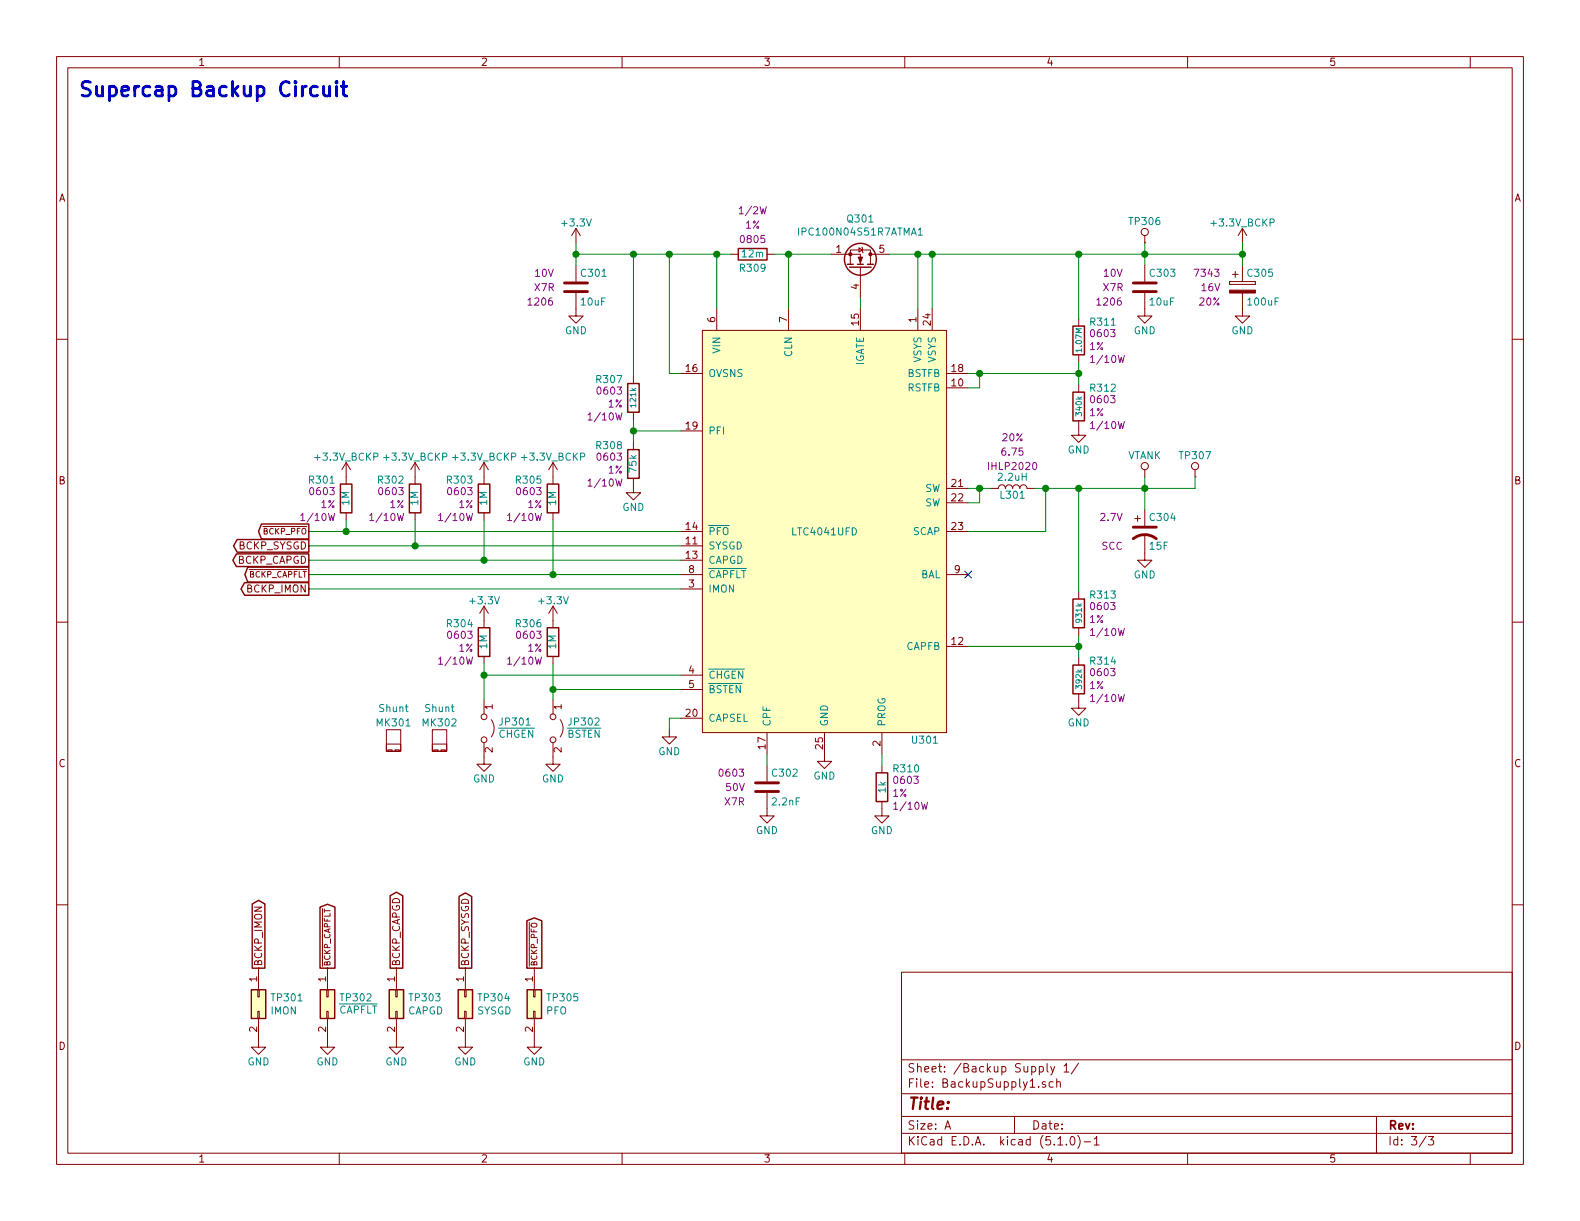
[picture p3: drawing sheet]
<svg xmlns="http://www.w3.org/2000/svg" width="279mm" height="216mm" viewBox="0 0 279 216" stroke-linecap="round" stroke-linejoin="round" font-family="sans-serif">
<g fill="none" stroke="#840000" stroke-width=".18">
<path d="M10 10h259.4v195.9h-259.4zM12 12h255.4v191.9h-255.4zM60 10v2M110 10v2M160 10v2M210 10v2M260 10v2M10 60h2M101.9 51.8v4.1h1.2l-1.2 1.3-1.3-1.3h1.3M101.9 40.4l-.8 1.3M101.9 40.4v2.5M101.9 47v2.8"/>
<path d="M101.9 40.4l.7 1.3M124.2 58.4h43.2v71.1h-43.2zM126.7 54.6v3.8M129.3 45h1.3M135.6 45h1.3M139.4 54.6v3.8M147.1 45h5v1.7M151.9 43.8l.6 .4-.6 .4zM152.1 47.2v5.4M152.1 54.6v3.8M152.4 43.7l.1 .1v.8l.2 .1M153.9 45v-.8h-3.5v2.5"/>
<path d="M153.9 45h3.3M153.9 45v1.7M162.3 54.6v3.8M164.8 54.6v3.8M190.8 56.4v1.3M202.4 51.8v4.1h1.3l-1.3 1.3-1.2-1.3h1.2M202.4 42.9h.1M202.4 41.7v1.2M202.4 47v2.8M217.4 49.8v.5zM217.4 50.3h4.6zM217.4 49.8h4.6z"/>
<path d="M217.9 48.5h1M218.4 48v1M219.7 51.8v4.1h1.3l-1.3 1.3-1.3-1.3h1.3M219.7 40.4l-.8 1.3M219.7 40.4v2.5M219.7 47v2.8M219.7 40.4l.8 1.3M222 49.8v.5zM267.4 60h2M112 66.5v1.3M112 72.9v1.3M112 78.2v1.3"/>
<path d="M120.4 66h3.8M120.4 76.2h3.8M167.4 68.6h3.8M167.4 66h3.8M190.8 74.4v2.6h1.2l-1.2 1.2-1.3-1.2h1.3M190.8 62.7v1.3M190.8 68.1v1.2M61.2 81.8v3.8M61.2 90.7v1.2M61.2 81.8l-.7 1.3M61.2 81.8l.8 1.3M73.4 81.8v3.8"/>
<path d="M73.4 90.7v1.2M73.4 81.8l-.8 1.3M73.4 81.8l.8 1.3M85.6 81.8v3.8M85.6 90.7v1.2M85.6 81.8l-.8 1.3M85.6 81.8l.8 1.3M97.8 81.8v3.8M97.8 90.7v1.2M97.8 81.8l-.8 1.3M97.8 81.8l.8 1.3M112 84.6v2.5h-1.3l1.3 1.3 1.3-1.3h-1.3"/>
<path d="M120.4 96.5h3.8M120.4 99.1h3.8M120.4 94h3.8M167.4 94h3.8M167.4 86.4h3.8M167.4 88.9h3.8M175.3 86.4h1.2a.63 .63 0 0 1 .7-.7 .63 .63 0 0 1 .6 .7 .63 .63 0 0 1 .6-.7 .63 .63 0 0 1 .7 .7 .63 .63 0 0 1 .6-.7 .63 .63 0 0 1 .6 .7 .63 .63 0 0 1 .7-.7 .63 .63 0 0 1 .6 .7h1.3M200.7 91.7h1M201.2 91.2v1M202.4 94.5v4.6h1.3l-1.3 1.2-1.2-1.2h1.2M202.4 83.1v1.2M202.4 90.2v2.8"/>
<path d="M211.3 84.3h.1M211.3 83.1v1.2M10 110h2M85.6 107.2v3.8M85.6 116.1v1.2M85.6 107.2l-.8 1.3M85.6 107.2l.8 1.3M97.8 107.2v3.8M97.8 116.1v1.2M97.8 107.2l-.8 1.3M97.8 107.2l.8 1.3M120.4 104.1h3.8"/>
<path d="M120.4 119.4h3.8M120.4 101.6h3.8M167.4 114.3h3.8M167.4 101.6h3.8M190.8 104.6v1.3M190.8 111v1.3M190.8 116.3v1.3M267.4 110h2M68.3 131.6h2.6v1.2h-2.6zM68.3 129h2.6v3.8h-2.6zM68.6 132.6h.7v.2h-.7zM69.8 132.6h.8v.2h-.8z"/>
<path d="M76.5 131.6h2.5v1.2h-2.5zM76.5 129h2.5v3.8h-2.5zM76.7 132.6h.8v.2h-.8zM78 132.6h.7v.2h-.7zM85.6 131.3v3.8h1.3l-1.3 1.3-1.3-1.3h1.3M85.6 123.7v2.5M86.9 127.3a2.53 2.53 0 0 1 0 3M97.8 131.3v3.8h1.3l-1.3 1.3-1.3-1.3h1.3M97.8 123.7v2.5M99.1 127.3a2.53 2.53 0 0 1 0 3M118.4 129v1.3h1.2l-1.2 1.3-1.3-1.3h1.3M120.4 127h3.8"/>
<path d="M120.4 121.9h3.8M135.6 129.5v3.9M135.6 135.4v2.8M145.8 129.5v5.1h1.3l-1.3 1.3-1.3-1.3h1.3M156 129.5v3.9M156 135.4v1.3M190.8 122.7v2.5h1.2l-1.2 1.3-1.3-1.3h1.3M10 160h2M135.6 140.2v4.1h1.3l-1.3 1.2-1.2-1.2h1.2M156 141.7v2.6h1.2l-1.2 1.2-1.3-1.2h1.3M267.4 160h2M45.6 175h.2v1.3h-.2z"/>
<path d="M45.6 178.8h.2v1.3h-.2zM45.7 171.2v3.8M57.8 175h.2v1.3h-.2zM57.8 178.8h.2v1.3h-.2zM57.9 171.2v3.8M70 175h.2v1.3h-.2zM70 178.8h.2v1.3h-.2zM70.1 171.2v3.8M82.2 175h.2v1.3h-.2zM82.2 178.8h.2v1.3h-.2zM82.3 171.2v3.8M94.4 175h.2v1.3h-.2z"/>
<path d="M94.4 178.8h.2v1.3h-.2zM94.5 171.2v3.8M159.4 171.9h108v32h-108zM45.7 180.1v5.1h1.3l-1.3 1.2-1.3-1.2h1.3M57.9 180.1v5.1h1.3l-1.3 1.2-1.3-1.2h1.3M70.1 180.1v5.1h1.3l-1.3 1.2-1.3-1.2h1.3M82.3 180.1v5.1h1.3l-1.3 1.2-1.3-1.2h1.3M94.5 180.1v5.1h1.3l-1.3 1.2-1.3-1.2h1.3M159.4 197.4h108M159.4 193.4h108M159.4 187.4h108M167.1 199.7l.5-1.5 .5 1.5"/>
<path d="M167.2 199.2h.8M179.4 197.4v3M184.9 191.3h-.4l-.2 .2 .1 .2 .5 .1v.4h-.6M185.2 188.1v1.3l.2 .2M185.8 188.6l.4 1M186.2 191.3h-.4l-.3 .2 .1 .6 .2 .2 .4-.1M186.5 188.6l-.5 1.3-.2 .2M186.9 191.4l.2-.1h.4v1M186.9 190.8v1.5M188.2 188.5l.4-.4v1.5M188.2 189.6h.8M190.7 188l-1.3 1.9"/>
<path d="M243.4 197.4v6.5M60 203.9v2M110 203.9v2M159.4 200.4h108M160 203.9v2M187.1 202.5h.8M188.6 202.3v.2M189.4 201.1l.3-.1a.94 .94 0 0 1 0 1.5 .82 .82 0 0 1-.3-1.4zM190.6 200.8a1.71 1.71 0 0 1 0 2.2M191.7 201.9h1.2M193.5 201.4l.4-.4v1.5M193.5 202.5h.9"/>
<path d="M210 203.9v2M252.2 200.9l-1.2 1.9M252.6 201h.9l-.5 .5 .4 .2v.6l-.2 .2-.6-.2M260 203.9v2"/>
<circle cx="202.4" cy="41" r=".63"/>
<circle cx="202.4" cy="82.4" r=".63"/>
<circle cx="211.3" cy="82.4" r=".63"/>
<circle cx="85.6" cy="130.8" r=".51"/>
<circle cx="85.6" cy="126.7" r=".51"/>
<circle cx="97.8" cy="126.7" r=".51"/>
<circle cx="97.8" cy="130.8" r=".51"/>
</g>
<path d="M57.2 15.3l.1 1.5a.66 .66 0 0 0 1-.1M58.3 15.3v1.7M59.5 14.4l-.1 .2 .1 .1 .1-.1-.1-.2v.3M59.5 15.3v1.7M60.4 15.3h.9M60.7 14.4v2.2l.1 .2 .5 .2" fill="none" stroke="#0000c2" stroke-width=".51"/>
<g fill="#ffffc2" stroke="#ffffc2" stroke-width=".18">
<path d="M124.2 58.4h43.2v71.1h-43.2z"/>
<path d="M44.4 175h2.6v5.1h-2.6z"/>
<path d="M56.6 175h2.6v5.1h-2.6z"/>
<path d="M68.8 175h2.6v5.1h-2.6z"/>
<path d="M81 175h2.6v5.1h-2.6z"/>
<path d="M93.2 175h2.6v5.1h-2.6z"/>
</g>
<g fill="none" stroke="#008400" stroke-width=".18">
<path d="M101.9 45h27.4M101.9 42.9v4.1M112 45v21.5M118.4 45v21h2M126.7 45v9.6M136.9 45h10.2M139.4 45v9.6M152.1 52.6v2M157.2 45h62.5M162.3 45v9.6M164.8 45v9.6M190.8 45v11.4"/>
<path d="M202.4 42.9v4.1M219.7 42.9v4.1M112 74.2v4M112 76.2h8.4M171.2 66h19.6M173.2 66v2.6h-2M190.8 64v4.1M54.6 94h65.8M54.6 96.5h65.8M54.6 99.1h65.8M61.2 91.9v2.1M73.4 91.9v4.6"/>
<path d="M85.6 91.9v7.2M97.8 91.9v9.7M171.2 86.4h4.1M173.2 86.4v2.5h-2M184.9 86.4v7.6h-13.7M190.8 86.4v18.2M202.4 84.3v5.9M211.3 84.3v2.1h-28.4M54.6 101.6h65.8M54.6 104.1h65.8M85.6 117.3v6.4M85.6 119.4h34.8"/>
<path d="M97.8 117.3v6.4M171.2 114.3h19.6M190.8 112.3v4M97.8 121.9h22.6M120.4 127h-2v2M135.6 133.4v2M156 133.4v2"/>
</g>
<g fill="#008400" stroke="#008400" stroke-width=".25">
<circle cx="173.2" cy="86.4" r=".51"/>
<circle cx="184.9" cy="86.4" r=".51"/>
<circle cx="190.8" cy="114.3" r=".51"/>
<circle cx="190.8" cy="86.4" r=".51"/>
<circle cx="190.8" cy="66" r=".51"/>
<circle cx="173.2" cy="66" r=".51"/>
<circle cx="162.3" cy="45" r=".51"/>
<circle cx="164.8" cy="45" r=".51"/>
<circle cx="190.8" cy="45" r=".51"/>
<circle cx="139.4" cy="45" r=".51"/>
<circle cx="126.7" cy="45" r=".51"/>
<circle cx="118.4" cy="45" r=".51"/>
<circle cx="112" cy="76.2" r=".51"/>
<circle cx="112" cy="45" r=".51"/>
<circle cx="101.9" cy="45" r=".51"/>
<circle cx="61.2" cy="94" r=".51"/>
<circle cx="73.4" cy="96.5" r=".51"/>
<circle cx="85.6" cy="99.1" r=".51"/>
<circle cx="97.8" cy="101.6" r=".51"/>
<circle cx="85.6" cy="119.4" r=".51"/>
<circle cx="97.8" cy="121.9" r=".51"/>
<circle cx="219.7" cy="45" r=".51"/>
<circle cx="202.4" cy="45" r=".51"/>
<circle cx="202.4" cy="86.4" r=".51"/>
</g>
<path d="M170.6 101l1.2 1.2M171.8 101l-1.2 1.2" fill="none" stroke="#000084" stroke-width=".18"/>
<path d="M99.8 51.6h4.1M99.8 50h4.1M200.4 51.6h4.1M200.4 50h4.1M200.4 95.3a3.3 3.3 0 0 1 4.1 0M200.4 93.2h4.1M133.6 140h4.1M133.6 138.4h4.1" fill="none" stroke="#840000" stroke-width=".51"/>
<g fill="none" stroke="#840000" stroke-width=".25">
<path d="M130.6 43.9h5v2.1h-5zM149.9 46.7h1M150.2 47.2h3.9M151.6 46.7h1.1M153.4 46.7h1M189.7 57.7h2.1v5h-2.1zM111 79.5h2v5.1h-2zM111 67.8h2v5.1h-2zM189.7 69.3h2.1v5.1h-2.1zM41.8 97.9h12.8v2.3h-12.8l-.6-1.1zM41.9 95.4h12.7v2.2h-12.7l-.6-1.1zM46.2 92.7h8.4v2.6h-8.4l-.5-1.3z"/>
<path d="M60.2 85.6h2v5.1h-2zM72.4 85.6h2v5.1h-2zM84.6 85.6h2v5.1h-2zM96.8 85.6h2v5.1h-2zM43.3 103h11.3v2.3h-11.3l-.7-1.2zM43.8 100.3h10.8v2.6h-10.8l-.5-1.3zM84.6 111h2v5.1h-2zM96.8 111h2v5.1h-2zM189.7 105.9h2.1v5.1h-2.1zM189.7 117.6h2.1v5.1h-2.1zM154.9 136.7h2.1v5h-2.1zM44.6 159.8l1.1-.6 1.1 .6v11.4h-2.2z"/>
<path d="M69 158.4l1.1-.6 1.1 .6v12.8h-2.2zM81.2 158.5l1.1-.6 1.1 .6v12.7h-2.2zM44.4 175h2.6v5.1h-2.6zM56.6 160.4l1.3-.5 1.3 .5v10.8h-2.6zM56.6 175h2.6v5.1h-2.6zM68.8 175h2.6v5.1h-2.6zM81 175h2.6v5.1h-2.6zM93.2 162.8l1.3-.5 1.3 .5v8.4h-2.6zM93.2 175h2.6v5.1h-2.6z"/>
<circle cx="152.1" cy="45.8" r="2.82"/>
</g>
<g fill="#840000" stroke="#840000" stroke-width=".18">
<path d="M151.8 45.5h.7l-.4 1z"/>
<path d="M217.4 51.3h4.6v.5h-4.6z"/>
<circle cx="150.4" cy="45" r=".28"/>
<circle cx="153.9" cy="45" r=".28"/>
</g>
<path d="M141.2 40.3v1.3M162.4 40.7l.3-.4v1.3M162.4 41.6h.7" fill="none" stroke="#008484" stroke-width=".18"/>
<text font-size="3.5" fill="#0000c2" x="13.7" y="17.1">Supercap Backup Circuit</text>
<text font-size="2.8" fill="#840000" x="160.4" y="196.2">Title:</text>
<g font-size="2.1" fill="#840000">
<text x="160.4" y="189.6">Sheet: /Backup Supply 1/</text>
<text x="160.4" y="192.3">File: BackupSupply1.sch</text>
<text x="160.4" y="202.5">KiCad E.D.A. kicad (5.1.0)-1</text>
<text x="160.4" y="199.7">Size: A</text>
<text x="182.4" y="199.7">Date:</text>
<text x="245.4" y="199.7">Rev:</text>
<text x="245.4" y="202.5">Id: 3/3</text>
</g>
<g font-size="1.8" fill="#840000">
<text x="35" y="11.6">1</text>
<text x="85" y="11.6">2</text>
<text x="135" y="11.6">3</text>
<text x="185" y="11.6">4</text>
<text x="235" y="11.6">5</text>
<text x="10.4" y="35.6">A</text>
<text x="267.8" y="35.6">A</text>
<text x="147.9" y="44.7">1</text>
<text x="155.5" y="44.7">5</text>
<text x="151.9" y="51.2" transform="rotate(-90 151.9 51.2)">4</text>
<text x="126.5" y="57" transform="rotate(-90 126.5 57)">6</text>
<text x="139.2" y="57" transform="rotate(-90 139.2 57)">7</text>
<text x="151.9" y="57.5" transform="rotate(-90 151.9 57.5)">15</text>
<text x="162.1" y="57" transform="rotate(-90 162.1 57)">1</text>
<text x="164.6" y="57.5" transform="rotate(-90 164.6 57.5)">24</text>
<text x="121.3" y="65.8">16</text>
<text x="168.3" y="65.8">18</text>
<text x="168.3" y="68.3">10</text>
<text x="121.3" y="75.9">19</text>
<text x="10.4" y="85.6">B</text>
<text x="168.3" y="86.1">21</text>
<text x="168.3" y="88.6">22</text>
<text x="267.8" y="85.6">B</text>
<text x="121.3" y="93.7">14</text>
<text x="168.3" y="93.7">23</text>
<text x="42" y="99.7">BCKP_CAPGD</text>
<text x="42.2" y="97.2">BCKP_SYSGD</text>
<text x="121.3" y="96.3">11</text>
<text x="121.3" y="98.8">13</text>
<text x="121.8" y="101.3">8</text>
<text x="168.8" y="101.3">9</text>
<text x="43.7" y="104.8">BCKP_IMON</text>
<text x="121.8" y="103.9">3</text>
<text x="121.8" y="119.1">4</text>
<text x="168.3" y="114">12</text>
<text x="87.1" y="125.5" transform="rotate(-90 87.1 125.5)">1</text>
<text x="99.3" y="125.5" transform="rotate(-90 99.3 125.5)">1</text>
<text x="121.8" y="121.7">5</text>
<text x="121.3" y="126.7">20</text>
<text x="155.7" y="131.9" transform="rotate(-90 155.7 131.9)">2</text>
<text x="10.4" y="135.6">C</text>
<text x="87.1" y="133.1" transform="rotate(-90 87.1 133.1)">2</text>
<text x="99.3" y="133.1" transform="rotate(-90 99.3 133.1)">2</text>
<text x="135.4" y="132.4" transform="rotate(-90 135.4 132.4)">17</text>
<text x="145.5" y="132.4" transform="rotate(-90 145.5 132.4)">25</text>
<text x="267.8" y="135.6">C</text>
<text x="45.5" y="173.6" transform="rotate(-90 45.5 173.6)">1</text>
<text x="46.4" y="170.9" transform="rotate(-90 46.4 170.9)">BCKP_IMON</text>
<text x="57.7" y="173.6" transform="rotate(-90 57.7 173.6)">1</text>
<text x="69.8" y="173.6" transform="rotate(-90 69.8 173.6)">1</text>
<text x="70.7" y="170.9" transform="rotate(-90 70.7 170.9)">BCKP_CAPGD</text>
<text x="82" y="173.6" transform="rotate(-90 82 173.6)">1</text>
<text x="82.9" y="170.9" transform="rotate(-90 82.9 170.9)">BCKP_SYSGD</text>
<text x="94.2" y="173.6" transform="rotate(-90 94.2 173.6)">1</text>
<text x="10.4" y="185.6">D</text>
<text x="45.5" y="182.5" transform="rotate(-90 45.5 182.5)">2</text>
<text x="57.7" y="182.5" transform="rotate(-90 57.7 182.5)">2</text>
<text x="69.8" y="182.5" transform="rotate(-90 69.8 182.5)">2</text>
<text x="82" y="182.5" transform="rotate(-90 82 182.5)">2</text>
<text x="94.2" y="182.5" transform="rotate(-90 94.2 182.5)">2</text>
<text x="267.8" y="185.6">D</text>
<text x="35" y="205.5">1</text>
<text x="85" y="205.5">2</text>
<text x="135" y="205.5">3</text>
<text x="185" y="205.5">4</text>
<text x="235" y="205.5">5</text>
</g>
<g font-size="1.8" fill="#008484">
<text x="99.5" y="40.1">+3.3V</text>
<text x="141.8" y="41.7">IPC100N04S51R7ATMA1</text>
<text x="150" y="39.3">Q301</text>
<text x="199.8" y="39.8">TP306</text>
<text x="214.4" y="40.1">+3.3V_BCKP</text>
<text x="131.3" y="45.5">12m</text>
<text x="102.9" y="48.9">C301</text>
<text x="131" y="48.1">R309</text>
<text x="203.5" y="48.9">C303</text>
<text x="220.8" y="48.9">C305</text>
<text x="99.9" y="59.1">GND</text>
<text x="102.8" y="54">10uF</text>
<text x="192.9" y="57.6">R311</text>
<text x="200.5" y="59.1">GND</text>
<text x="203.4" y="54">10uF</text>
<text x="217.8" y="59.1">GND</text>
<text x="220.8" y="54">100uF</text>
<text x="127.4" y="62.4" transform="rotate(-90 127.4 62.4)">VIN</text>
<text x="140.1" y="63.1" transform="rotate(-90 140.1 63.1)">CLN</text>
<text x="152.8" y="64.8" transform="rotate(-90 152.8 64.8)">IGATE</text>
<text x="162.9" y="64.2" transform="rotate(-90 162.9 64.2)">VSYS</text>
<text x="165.5" y="64.2" transform="rotate(-90 165.5 64.2)">VSYS</text>
<text x="105.6" y="67.7">R307</text>
<text x="125.2" y="66.7">OVSNS</text>
<text x="160.5" y="69.2">RSTFB</text>
<text x="160.5" y="66.7">BSTFB</text>
<text x="192.9" y="69.3">R312</text>
<text x="125.2" y="76.8">PFI</text>
<text x="55.9" y="81.5">+3.3V_BCKP</text>
<text x="68.1" y="81.5">+3.3V_BCKP</text>
<text x="80.3" y="81.5">+3.3V_BCKP</text>
<text x="92.5" y="81.5">+3.3V_BCKP</text>
<text x="105.6" y="79.4">R308</text>
<text x="112.6" y="83.5" transform="rotate(-90 112.6 83.5)">75k</text>
<text x="188.8" y="80.2">GND</text>
<text x="199.4" y="81.2">VTANK</text>
<text x="208.7" y="81.2">TP307</text>
<text x="54.8" y="85.5">R301</text>
<text x="61.8" y="89.3" transform="rotate(-90 61.8 89.3)">1M</text>
<text x="67" y="85.5">R302</text>
<text x="74" y="89.3" transform="rotate(-90 74 89.3)">1M</text>
<text x="79.2" y="85.5">R303</text>
<text x="86.2" y="89.3" transform="rotate(-90 86.2 89.3)">1M</text>
<text x="91.4" y="85.5">R305</text>
<text x="98.3" y="89.3" transform="rotate(-90 98.3 89.3)">1M</text>
<text x="163.5" y="87">SW</text>
<text x="163.5" y="89.5">SW</text>
<text x="176.6" y="85">2.2uH</text>
<text x="177" y="88.2">L301</text>
<text x="110.1" y="90.3">GND</text>
<text x="125.2" y="94.6">PFO</text>
<text x="140.3" y="94.7">LTC4041UFD</text>
<text x="161.5" y="94.6">SCAP</text>
<text x="203.5" y="92.1">C304</text>
<text x="125.2" y="97.2">SYSGD</text>
<text x="125.2" y="99.7">CAPGD</text>
<text x="203.4" y="97.2">15F</text>
<text x="83.3" y="106.9">+3.3V</text>
<text x="95.5" y="106.9">+3.3V</text>
<text x="125.2" y="104.8">IMON</text>
<text x="125.2" y="102.2">CAPFLT</text>
<text x="162.7" y="102.2">BAL</text>
<text x="192.9" y="105.8">R313</text>
<text x="200.5" y="102.3">GND</text>
<text x="79.2" y="110.9">R304</text>
<text x="91.4" y="110.9">R306</text>
<text x="86.2" y="114.7" transform="rotate(-90 86.2 114.7)">1M</text>
<text x="98.3" y="114.7" transform="rotate(-90 98.3 114.7)">1M</text>
<text x="160.3" y="114.9">CAPFB</text>
<text x="192.9" y="117.5">R314</text>
<text x="67.1" y="125.9">Shunt</text>
<text x="75.2" y="125.9">Shunt</text>
<text x="125.2" y="120">CHGEN</text>
<text x="125.2" y="122.6">BSTEN</text>
<text x="66.8" y="128.4">MK301</text>
<text x="74.9" y="128.4">MK302</text>
<text x="88.2" y="130.5">CHGEN</text>
<text x="88.5" y="128.3">JP301</text>
<text x="100.3" y="130.5">BSTEN</text>
<text x="100.7" y="128.3">JP302</text>
<text x="125.2" y="127.6">CAPSEL</text>
<text x="136.3" y="128.5" transform="rotate(-90 136.3 128.5)">CPF</text>
<text x="146.4" y="128.5" transform="rotate(-90 146.4 128.5)">GND</text>
<text x="156.6" y="128.5" transform="rotate(-90 156.6 128.5)">PROG</text>
<text x="161.4" y="131.5">U301</text>
<text x="188.8" y="128.4">GND</text>
<text x="116.4" y="133.5">GND</text>
<text x="136.7" y="137.3">C302</text>
<text x="143.8" y="137.8">GND</text>
<text x="158.1" y="136.6">R310</text>
<text x="83.6" y="138.4">GND</text>
<text x="95.8" y="138.4">GND</text>
<text x="136.7" y="142.4">2.2nF</text>
<text x="156.6" y="140.2" transform="rotate(-90 156.6 140.2)">1k</text>
<text x="133.7" y="147.5">GND</text>
<text x="154" y="147.5">GND</text>
<text x="47.9" y="179.4">IMON</text>
<text x="48.2" y="177.1">TP301</text>
<text x="59.9" y="179.2">CAPFLT</text>
<text x="60.4" y="177.1">TP302</text>
<text x="72.1" y="179.4">CAPGD</text>
<text x="72.5" y="177.1">TP303</text>
<text x="84.3" y="179.4">SYSGD</text>
<text x="84.7" y="177.1">TP304</text>
<text x="96.6" y="179.4">PFO</text>
<text x="96.9" y="177.1">TP305</text>
<text x="43.8" y="188.4">GND</text>
<text x="56" y="188.4">GND</text>
<text x="68.1" y="188.4">GND</text>
<text x="80.3" y="188.4">GND</text>
<text x="92.5" y="188.4">GND</text>
</g>
<g font-size="1.8" fill="#840084">
<text x="131" y="37.9">1/2W</text>
<text x="131.8" y="40.4">1%</text>
<text x="131.1" y="43">0805</text>
<text x="94.6" y="51.5">X7R</text>
<text x="94.6" y="48.9">10V</text>
<text x="195.1" y="51.5">X7R</text>
<text x="195.2" y="48.9">10V</text>
<text x="211.5" y="48.9">7343</text>
<text x="212.5" y="51.5">16V</text>
<text x="93.6" y="54">1206</text>
<text x="193.1" y="59.6">0603</text>
<text x="194.2" y="54">1206</text>
<text x="212.1" y="54">20%</text>
<text x="192.7" y="61.9">1%</text>
<text x="193.3" y="64.2">1/10W</text>
<text x="105.8" y="69.8">0603</text>
<text x="193.1" y="71.3">0603</text>
<text x="104.4" y="74.3">1/10W</text>
<text x="107.5" y="72.1">1%</text>
<text x="192.7" y="73.6">1%</text>
<text x="193.3" y="75.9">1/10W</text>
<text x="105.8" y="81.5">0603</text>
<text x="107.5" y="83.7">1%</text>
<text x="175.1" y="83.1">IHLP2020</text>
<text x="177.3" y="80.6">6.75</text>
<text x="177.3" y="78">20%</text>
<text x="55" y="87.6">0603</text>
<text x="56.7" y="89.8">1%</text>
<text x="67.2" y="87.6">0603</text>
<text x="68.9" y="89.8">1%</text>
<text x="79.4" y="87.6">0603</text>
<text x="81.1" y="89.8">1%</text>
<text x="91.6" y="87.6">0603</text>
<text x="93.3" y="89.8">1%</text>
<text x="104.4" y="86">1/10W</text>
<text x="53.6" y="92.1">1/10W</text>
<text x="65.8" y="92.1">1/10W</text>
<text x="78" y="92.1">1/10W</text>
<text x="90.2" y="92.1">1/10W</text>
<text x="194.7" y="92.1">2.7V</text>
<text x="194.8" y="97.2">SCC</text>
<text x="193.1" y="107.9">0603</text>
<text x="79.4" y="113">0603</text>
<text x="91.6" y="113">0603</text>
<text x="192.7" y="110.2">1%</text>
<text x="193.3" y="112.4">1/10W</text>
<text x="78" y="117.5">1/10W</text>
<text x="81.1" y="115.2">1%</text>
<text x="90.2" y="117.5">1/10W</text>
<text x="93.3" y="115.2">1%</text>
<text x="193.1" y="119.6">0603</text>
<text x="192.7" y="121.8">1%</text>
<text x="193.3" y="124.1">1/10W</text>
<text x="127.4" y="137.3">0603</text>
<text x="128.2" y="142.4">X7R</text>
<text x="128.4" y="139.9">50V</text>
<text x="157.9" y="140.9">1%</text>
<text x="158.3" y="138.6">0603</text>
<text x="158.5" y="143.2">1/10W</text>
</g>
<g font-size="1.4" fill="#008484">
<text x="191.3" y="62.1" transform="rotate(-90 191.3 62.1)">1.07M</text>
<text x="112.5" y="71.9" transform="rotate(-90 112.5 71.9)">121k</text>
<text x="191.3" y="73.4" transform="rotate(-90 191.3 73.4)">340k</text>
<text x="191.3" y="110" transform="rotate(-90 191.3 110)">931k</text>
<text x="191.3" y="121.7" transform="rotate(-90 191.3 121.7)">392k</text>
</g>
<g font-size="1.4" fill="#840000">
<text x="46.7" y="94.5">BCKP_PFO</text>
<text x="44" y="102.1">BCKP_CAPFLT</text>
<text x="58.4" y="170.9" transform="rotate(-90 58.4 170.9)">BCKP_CAPFLT</text>
<text x="95" y="170.9" transform="rotate(-90 95 170.9)">BCKP_PFO</text>
</g>
</svg>
